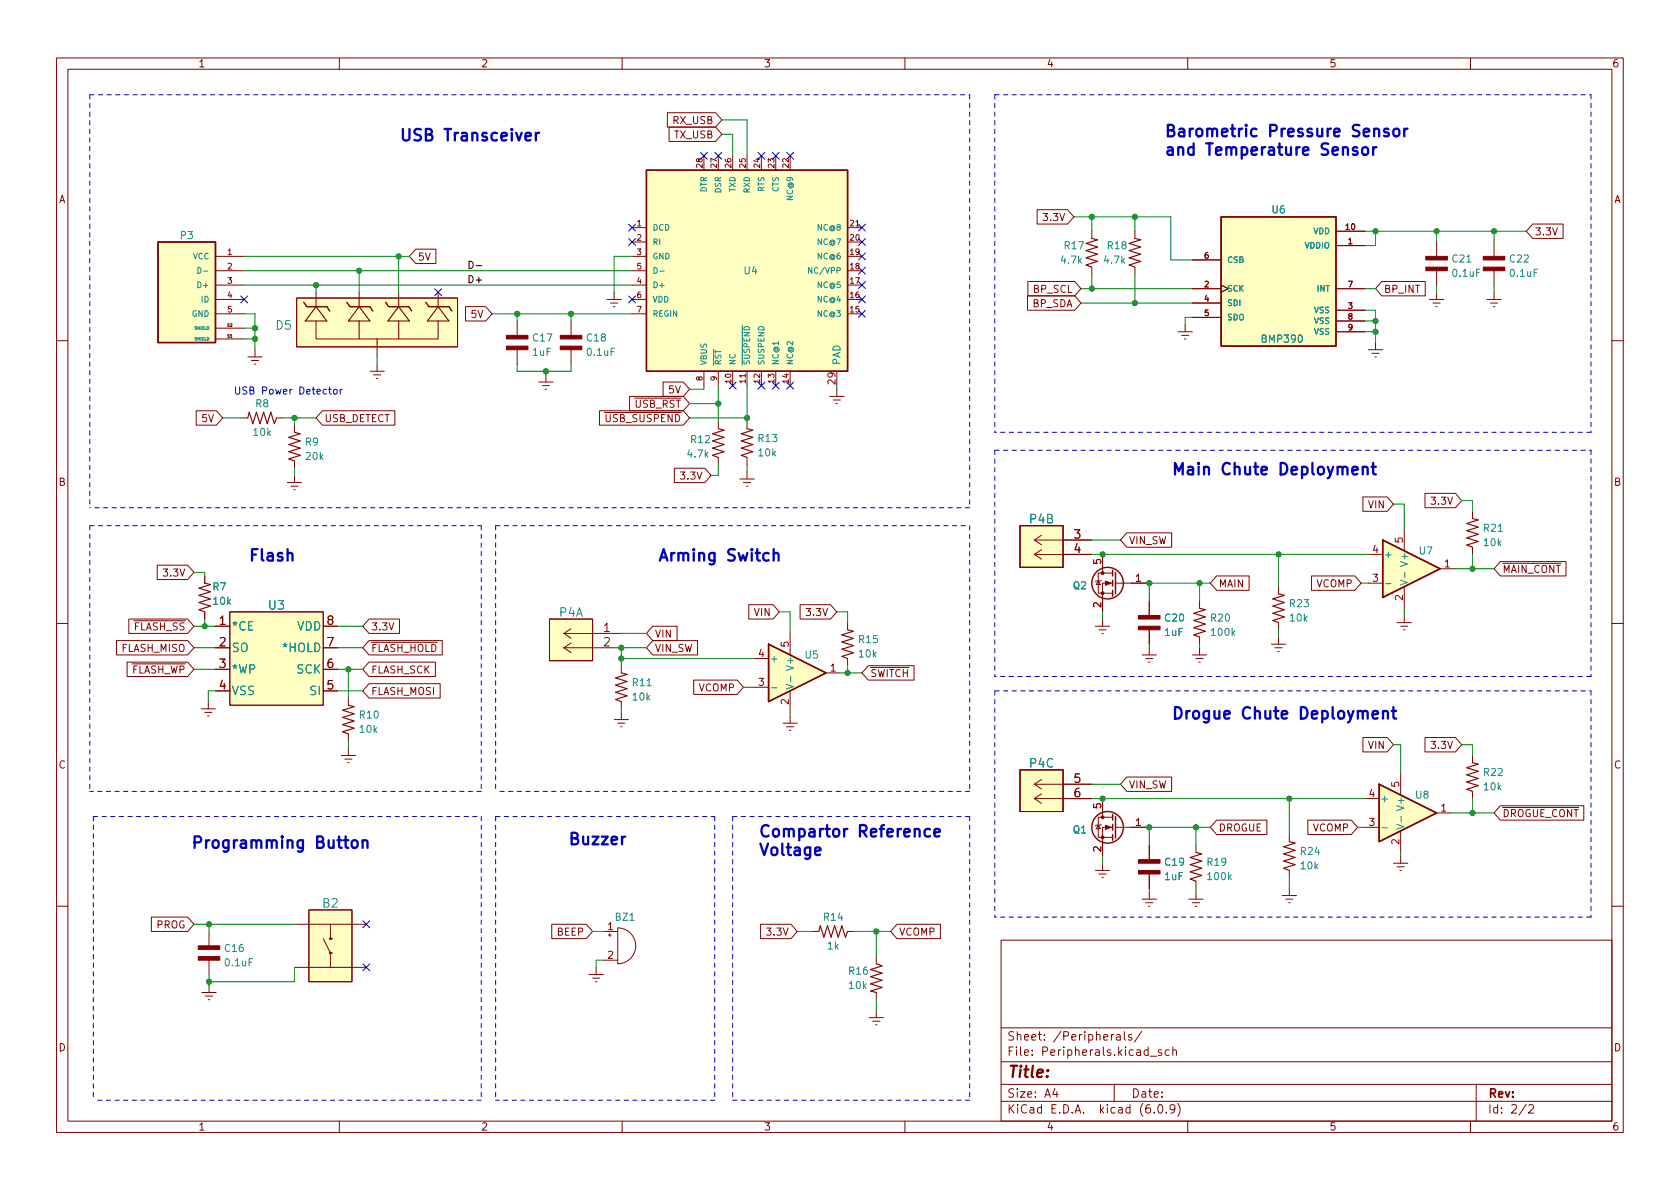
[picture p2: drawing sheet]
<svg xmlns="http://www.w3.org/2000/svg" width="297mm" height="210mm" viewBox="0 0 297 210" stroke-linecap="round" stroke-linejoin="round" font-family="sans-serif">
<g fill="none" stroke="#840000" stroke-width=".18">
<path d="M10 10.2h277v190.1h-277zM12 12.2h273v186.1h-273zM60 10.2v2M110 10.2v2M118 19.9h8.5l1.1 1.3-1.1 1.3h-8.5zM160 10.2v2M210 10.2v2M260 10.2v2M118.3 22.5h8.2l1.1 1.2-1.1 1.3h-8.2zM124.5 27.6v2.5M127 27.6v2.5M129.5 27.6v2.5"/>
<path d="M132.1 27.6v2.5M134.6 27.6v2.5M137.2 27.6v2.5M139.7 27.6v2.5M183.4 37.1h5.4l1.1 1.2-1.1 1.3h-5.4zM271 39.6h5.4v2.6h-5.4l-1.1-1.3zM38.1 53h5.1M38.1 55.5h5.1M38.1 50.4h5.1M38.1 47.9h5.1M38.1 45.3h5.1M38.1 59.9h5.1"/>
<path d="M38.1 58h5.1M52.5 52.7h28.4v8.6h-28.4zM55.9 56.8v3.1h10.8v3.2M55.9 51.7v2.5M63.5 51.7v2.5M63.5 56.8v3.1M70.5 51.7v2.5M70.5 56.8v3.1M73.5 44.1h3.6v2.5h-3.6l-1.1-1.3zM77.5 56.8v3.1h-10.8M77.5 51.7v2.5M82.3 54.2h3.6l1.1 1.3-1.1 1.3h-3.6z"/>
<path d="M91.4 56.8v2.5M101 56.8v2.5M107.3 53h2.6M107.9 53.6h1.3M108.5 54.2h.2M108.6 51.7v1.3M111.8 53h2.5M111.8 40.3h2.5M111.8 55.5h2.5M111.8 50.4h2.5M111.8 47.9h2.5M111.8 45.3h2.5"/>
<path d="M111.8 42.8h2.5M149.9 53h2.5M149.9 40.3h2.5M149.9 55.5h2.5M149.9 50.4h2.5M149.9 47.9h2.5M149.9 45.3h2.5M149.9 42.8h2.5M181.7 52.3h8.3l1.1 1.3-1.1 1.3h-8.3zM181.7 49.8h8.3l1.1 1.2-1.1 1.3h-8.3zM193 40.9v1.3M193 47.2v1.3"/>
<path d="M200.7 40.9v1.3M200.7 47.2v1.3M208.3 58.7h2.5M208.9 59.3h1.3M209.4 59.9h.3M209.5 57.4v1.3M210.8 53.6h5.1M210.8 51h5.1M210.8 56.1h5.1M210.8 46h5.1M215.9 50.4l1.3 .6-1.3 .7M236.2 43.4h5.1"/>
<path d="M236.2 40.9h5.1M236.2 51h5.1M236.2 54.9h5.1M236.2 56.8h5.1M236.2 58.7h5.1M244.3 49.8h7.7v2.5h-7.7l-1.1-1.3zM252.7 53h2.6M253.4 53.6h1.2M253.9 54.2h.2M254 42.8v2.5M254 47.9v2.5M254 51.7v1.3"/>
<path d="M262.9 53h2.5M263.5 53.6h1.3M264 54.2h.3M264.2 42.8v2.5M264.2 47.9v2.5M264.2 51.7v1.3M10 60.2h2M34.7 72.6h3.6l1.1 1.3-1.1 1.3h-3.6zM42.5 73.9h1.3M43.8 63.1h2.6M44.4 63.7h1.3M45 64.4h.2"/>
<path d="M45.1 61.8v1.3M48.9 73.9h1.3M52.1 75.2v1.2M57 72.6h12.8v2.6h-12.8l-1.1-1.3zM65.4 65.7h2.5M66 66.3h1.3M66.5 66.9h.3M66.7 64.4v1.3M91.4 61.8v2.6M95.2 67.6h2.6M95.9 68.2h1.3M96.4 68.8h.2"/>
<path d="M96.5 66.3v1.3M101 61.8v2.6M106 72.6h14.8l1.1 1.3-1.1 1.3h-14.8zM111.3 70.1h9.5l1.1 1.3-1.1 1.2h-9.5zM117.2 67.6h3.6l1.1 1.2-1.1 1.3h-3.6zM124.5 65.7v2.5M127 65.7v2.5M127 74.5v1.3M129.5 65.7v2.5M132.1 65.7v2.5M132.1 74.5v1.3M134.6 65.7v2.5"/>
<path d="M137.2 65.7v2.5M139.7 65.7v2.5M146.7 70.1h2.5M147.3 70.7h1.3M147.8 71.4h.3M148 68.8v1.3M241.9 61.8h2.6M242.6 62.5h1.2M243.1 63.1h.2M243.2 60.6v1.2M285 60.2h2M27.8 99.9h5.4l1.1 1.3-1.1 1.3h-5.4z"/>
<path d="M50.8 85.3h2.5M51.4 86h1.3M51.9 86.6h.3M52.1 81.5v1.3M52.1 84.1v1.2M119.2 82.8h5.4l1.1 1.3-1.1 1.2h-5.4zM127 80.9v1.3M130.8 84.7h2.5M131.4 85.3h1.3M132 86h.2M132.1 80.9v1.3M132.1 83.4v1.3"/>
<path d="M180.3 93h7.7v7.3h-7.7zM182.9 98h10.1M182.9 98l1.2 .9M182.9 95.5h10.1M182.9 95.5l1.2 .8M184.1 97.2l-1.2 .8M184.1 94.7l-1.2 .8M194.9 98v3.3M199.2 94.2h8v2.6h-8l-1.1-1.3zM241 87.9h4.3l1.1 1.2-1.1 1.3h-4.3zM241.9 98h2.6M248.3 93.6v3.8"/>
<path d="M252 87.2h5.3l1.1 1.3-1.1 1.3h-5.3zM260.3 90.4v1.3M260.3 96.8v1.2M265.3 99.3h11.6v2.5h-11.6l-1.1-1.2zM10 110.2h2M20.6 113.3h12.6l1.1 1.2-1.1 1.3h-12.6zM22.5 117.1h10.7l1.1 1.3-1.1 1.2h-10.7zM22.8 109.5h10.4l1.1 1.2-1.1 1.3h-10.4zM36.2 101.8v1.3M36.2 108.2v1.3M38.1 114.5h2.5M38.1 110.7h2.5"/>
<path d="M38.1 118.4h2.5M40.6 108.2h16.5v16.5h-16.5zM57.1 114.5h2.6M57.1 110.7h2.6M57.1 118.4h2.6M65.2 113.3h13v2.5h-13l-1.1-1.3zM65.2 117.1h11.8v2.5h-11.8l-1.1-1.2zM65.2 109.5h5.4v2.5h-5.4l-1.1-1.3zM97.2 109.5h7.6v7.3h-7.6zM99.7 114.5h10.2M99.7 114.5l1.3 .9M99.7 112h10.2"/>
<path d="M99.7 112l1.3 .8M101 113.7l-1.3 .8M101 111.2l-1.3 .8M109.9 117.7v1.3M115.4 113.3h7.9v2.5h-7.9l-1.1-1.3zM115.4 110.7h4.3v2.6h-4.3l-1.1-1.3zM132.4 106.9h4.3l1.1 1.3-1.1 1.3h-4.3zM133.3 116.5h2.6M139.7 112v3.8M141.5 106.9h5.3l1.2 1.3-1.2 1.3h-5.3zM146 119h2.6M149.9 110.1v1.3"/>
<path d="M149.9 116.5v1.2M153.5 117.7h8.1v2.6h-8.1l-1.1-1.3zM193.7 110.7h2.5M194.2 102.7l.4 .7h-.8zM194.3 111.4h1.3M194.7 102.6l-.1 .1h-.8l-.1 .2M194.8 112h.3M194.9 109.5v1.2M196.7 103.1h-1.8v5.1M196.7 101.3h-2.5v3.6h2.5M197.2 103.1h5.4M201.9 115.8h2.6"/>
<path d="M202.6 116.5h1.2M203.1 117.1h.2M203.2 106.3v2.5M203.2 111.4v2.5M203.2 114.5v1.3M210.8 115.8h2.6M211.5 116.5h1.2M212 117.1h.2M212.1 106.3v1.3M212.1 112.6v1.3M212.1 114.5v1.3M215.1 101.8h5.8v2.6h-5.8l-1.1-1.3z"/>
<path d="M224.8 113.9h2.5M225.4 114.5h1.3M225.9 115.2h.3M226.1 103.8v1.2M226.1 110.1v1.3M226.1 112.6v1.3M231.9 101.8h7.7l1.1 1.3-1.1 1.3h-7.7zM241.9 103.1h2.6M247 110.1h2.6M247.6 110.7h1.3M248.2 111.4h.2M248.3 103.8v3.8"/>
<path d="M248.3 108.8v1.3M254.6 100.6h2.6M285 110.2h2M35.6 125.3h2.5M36.2 126h1.3M36.7 126.6h.3M36.8 124.1v1.2M38.1 122.2h2.5M57.1 122.2h2.6M60.3 133.6h2.6M61 134.2h1.2M61.5 134.9h.2"/>
<path d="M61.6 123.4v1.3M61.6 129.8v1.3M61.6 132.3v1.3M65.2 120.9h12.6v2.5h-12.6l-1.1-1.2zM108.6 127.2h2.5M109.2 127.9h1.3M109.7 128.5h.3M109.9 124.1v1.2M109.9 126v1.2M122.7 120.3h7.6l1.1 1.2-1.1 1.3h-7.6zM133.3 121.5h2.6M138.4 127.9h2.6"/>
<path d="M139.1 128.5h1.2M139.6 129.2h.2M139.7 122.2v3.8M139.7 126.6v1.3M180.3 136.1h7.7v7.4h-7.7zM182.9 138.7h10.1M182.9 138.7l1.2 .8M184.1 137.8l-1.2 .9M199.2 137.4h8v2.5h-8l-1.1-1.2zM241 130.4h4.3l1.1 1.3-1.1 1.3h-4.3zM247.6 136.8v3.8M252 130.4h5.3l1.1 1.3-1.1 1.3h-5.3z"/>
<path d="M260.3 133.6v1.3M260.3 139.9v1.3M182.9 141.2h10.1M182.9 141.2l1.2 .9M184.1 140.4l-1.2 .8M193.7 153.9h2.5M194.2 145.9l.4 .7h-.8zM194.3 154.6h1.3M194.7 145.8l-.1 .1h-.8l-.1 .1M194.8 155.2h.3M194.9 141.2v3.3M194.9 152.6v1.3"/>
<path d="M196.7 146.3h-1.8v5.1M196.7 144.5h-2.5v3.6h2.5M197.2 146.3h5.4M201.9 159h2.6M202.6 159.6h1.2M203.2 149.5v2.5M203.2 154.6v2.5M203.2 157.7v1.3M210.2 159h2.5M210.8 159.6h1.3M211.5 149.5v1.2M211.5 155.8v1.3"/>
<path d="M211.5 157.7v1.3M215.1 145h8.9v2.6h-8.9l-1.1-1.3zM226.7 158.4h2.5M227.3 159h1.3M227.8 159.6h.3M228 147.6v1.2M228 153.9v1.3M228 157.1v1.3M231.2 145h7.7l1.1 1.3-1.1 1.3h-7.7zM241.3 146.3h2.5M241.3 141.2h2.5M246.4 152.6h2.5"/>
<path d="M247 153.3h1.3M247.5 153.9h.3M247.6 146.9v3.8M247.6 151.4v1.2M254 143.8h2.5M265.3 142.5h14.7v2.5h-14.7l-1.1-1.2zM10 160.2h2M26.8 162.2h6.4l1.1 1.2-1.1 1.3h-6.4zM35.7 175.5h2.5M36.3 176.1h1.3M36.8 176.8h.3M37 164.7v2.6"/>
<path d="M37 169.8v2.5M37 174.2v1.3M52.1 171.1h12.7M52.1 163.4h12.7M54.6 160.9h7.6v12.7h-7.6zM57.1 166l1.3 2.5v2.6M58.4 163.4v2.6M97.6 163.4h6.1l1.1 1.3-1.1 1.3h-6.1zM104.1 172.3h2.6M104.8 173h1.2M105.3 173.6h.2M105.4 171.1v1.2"/>
<path d="M106.7 164.7h2.5M106.7 169.8h2.5M107.6 165.3h.5M107.8 165.1v.5M109.2 164.1a3.2 3.2 0 0 1 3.2 3.2 3.2 3.2 0 0 1-3.2 3.1zM134.5 163.4h5.4l1.1 1.3-1.1 1.3h-5.4zM143.5 164.7h1.3M149.9 164.7h1.2M153.7 180h2.5M154.9 169.2v1.2M154.9 175.5v1.3M154.9 178.7v1.3"/>
<path d="M158.6 163.4h7.7v2.6h-7.7l-1.1-1.3zM177 166.3h108v32h-108zM203.1 160.3h.2M211.3 160.3h.3M285 160.2h2M60 198.3v2M110 198.3v2M154.3 180.6h1.3M154.8 181.2h.3M160 198.3v2M177 194.8h108M177 191.8h108"/>
<path d="M177 187.8h108M177 181.8h108M186.5 192.5l-.4 1h1M186.9 193v1M197 191.8v3M197.4 183h.6l.1 .9M198.1 183.3l-.5 .1a.29 .29 0 0 0-.2 .2 .29 .29 0 0 0 .2 .3h.5M198.8 182.4v1.3l.2 .2M200.1 183l-.4-.1-.2 .2 .1 .3 .5 .1v.4h-.6M201.9 182.4l-1.3 1.9M203.4 186.8h1.1M204.1 196.7v.1"/>
<path d="M204.9 195.4l.2-.1a.81 .81 0 0 1 .6 .7 .81 .81 0 0 1-.3 .8h-.2a.81 .81 0 0 1-.6-.6 .81 .81 0 0 1 .3-.8zM205.4 185.7l-.4-.1-.2 .2 .1 .3 .5 .1v.4h-.6M206.2 196.7v.1M206.7 185.7l-.4-.1-.3 .3v.4l.1 .3h.6M207.4 185.8l.2-.2 .3 .1 .1 .9M207.4 185.1v1.5M207.7 196l-.3 .3h-.3l-.2-.3 .1-.6 .4-.1 .2 .2a.99 .99 0 0 1-.3 1.3h-.3M208.2 195.1a1.72 1.72 0 0 1 0 2.3M210 198.3v2M260 198.3v2M261 191.8v6.5M269.9 195.3l-1.3 1.9"/>
<path d="M270.3 195.5l.6-.2 .2 .2 .1 .3-1 1h1"/>
</g>
<g fill="none" stroke="#840000" stroke-width=".25">
<path d="M114.3 30.1h35.6v35.6h-35.6zM215.9 38.3h20.3v22.9h-20.3zM27.9 42.8h10.2v17.8h-10.2zM53.7 53.5l.5 .7h3.6l.5 .8M61.3 53.5l.5 .7h3.6l.5 .8M68.2 53.5l.5 .7h3.6l.5 .8M75.3 53.5l.5 .7h3.6l.5 .8M244.5 95.5l10.1 5.1-10.1 5.1zM135.9 113.9l10.1 5.1-10.1 5.1zM196.7 100.8v1M196.7 102.6v1M196.7 104.4v1"/>
<path d="M197.2 101.2v3.8M243.8 138.7l10.2 5.1-10.2 5zM196.7 144v1M196.7 145.8v1M196.7 147.6v1M197.2 144.4v3.8M58.5 168.5h.1M58.5 166h.1"/>
<circle cx="195.8" cy="103.1" r="2.79"/>
<circle cx="195.8" cy="146.3" r="2.79"/>
<circle cx="58.4" cy="166" r=".13"/>
<circle cx="58.4" cy="168.5" r=".13"/>
</g>
<g fill="#840000" stroke="#840000" stroke-width=".18">
<path d="M195.5 145.9l1 .4-1 .4z"/>
<path d="M195.5 102.7l1 .4-1 .4z"/>
<path d="M201.3 110.7h3.8v.7h-3.8z"/>
<path d="M201.3 108.8h3.8v.7h-3.8z"/>
<path d="M252.1 47.2h3.8v.7h-3.8z"/>
<path d="M252.1 45.3h3.8v.7h-3.8z"/>
<path d="M262.3 47.2h3.8v.7h-3.8z"/>
<path d="M262.3 45.3h3.8v.7h-3.8z"/>
<path d="M89.5 61.2h3.8v.6h-3.8z"/>
<path d="M89.5 59.3h3.8v.6h-3.8z"/>
<path d="M99.1 61.2h3.8v.6h-3.8z"/>
<path d="M99.1 59.3h3.8v.6h-3.8z"/>
<path d="M201.3 153.9h3.8v.7h-3.8z"/>
<path d="M201.3 152h3.8v.6h-3.8z"/>
<path d="M35.1 169.2h3.8v.6h-3.8z"/>
<path d="M35.1 167.3h3.8v.6h-3.8z"/>
<circle cx="194.9" cy="148.1" r=".25"/>
<circle cx="194.9" cy="144.5" r=".25"/>
<circle cx="194.9" cy="104.9" r=".25"/>
<circle cx="194.9" cy="101.3" r=".25"/>
</g>
<g fill="none" stroke="#840000" stroke-width=".2">
<path d="M55.9 54.2l1.9 2.6h-3.8zM63.5 54.2l1.9 2.6h-3.8zM70.5 54.2l1.9 2.6h-3.8zM77.5 54.2l1.9 2.6h-3.8zM193 42.2l1.1 .2-2.1 .6 2.1 .7-2.1 .6 2.1 .7-2.1 .6 2.1 .6-2.1 .7 1 .3M200.7 42.2l1 .2-2.1 .6 2.1 .7-2.1 .6 2.1 .7-2.1 .6 2.1 .6-2.1 .7 1.1 .3M43.8 73.9l.3-1 .6 2 .6-2 .7 2 .6-2 .6 2 .7-2 .6 2 .4-1M52.1 76.4l1 .3-2 .6 2 .7-2 .6 2 .6-2 .7 2 .6-2 .6 1 .4M127 75.8l1 .3-2 .6 2 .6-2 .7 2 .6-2 .6 2 .7-2 .6 1 .4M132.1 75.8l1 .3-2 .6 2 .6-2 .7 2 .6-2 .6 2 .7-2 .6 1 .4M260.3 91.7l1.1 .2-2.1 .7 2.1 .6-2.1 .6 2.1 .7-2.1 .6 2.1 .7-2.1 .6 1 .4M36.2 103.1l1 .3-2 .6 2 .6-2 .7 2 .6-2 .6 2 .7-2 .6 1 .4"/>
<path d="M109.9 119l1 .2-2.1 .7 2.1 .6-2.1 .7 2.1 .6-2.1 .6 2.1 .7-2.1 .6 1.1 .4M149.9 111.4l1 .2-2.1 .7 2.1 .6-2.1 .6 2.1 .7-2.1 .6 2.1 .6-2.1 .7 1.1 .4M212.1 107.6l1 .2-2 .7 2 .6-2 .6 2 .7-2 .6 2 .6-2 .7 1 .3M226.1 105l1 .3-2.1 .6 2.1 .6-2.1 .7 2.1 .6-2.1 .7 2.1 .6-2.1 .6 1.1 .4M61.6 124.7l1 .3-2 .6 2 .6-2 .7 2 .6-2 .6 2 .7-2 .6 1 .4M260.3 134.9l1.1 .2-2.1 .7 2.1 .6-2.1 .6 2.1 .7-2.1 .6 2.1 .6-2.1 .7 1 .3M211.5 150.7l1 .3-2.1 .6 2.1 .7-2.1 .6 2.1 .6-2.1 .7 2.1 .6-2.1 .6 1.1 .4M228 148.8l1 .3-2.1 .6 2.1 .7-2.1 .6 2.1 .6-2.1 .7 2.1 .6-2.1 .6 1.1 .4M144.8 164.7l.2-1 .7 2 .6-2 .6 2 .7-2 .6 2 .6-2 .7 2 .4-1M154.9 170.4l1.1 .4-2.1 .6 2.1 .7-2.1 .6 2.1 .6-2.1 .7 2.1 .6-2.1 .7 1 .2"/>
</g>
<g fill="#ffffc2" stroke="#ffffc2" stroke-width=".18">
<path d="M135.9 113.9l10.1 5.1-10.1 5.1z"/>
<path d="M97.2 109.5h7.6v7.3h-7.6z"/>
<path d="M180.3 136.1h7.7v7.4h-7.7z"/>
<path d="M215.9 38.3h20.3v22.9h-20.3z"/>
<path d="M40.6 108.2h16.5v16.5h-16.5z"/>
<path d="M114.3 30.1h35.6v35.6h-35.6z"/>
<path d="M244.5 95.5l10.1 5.1-10.1 5.1z"/>
<path d="M180.3 93h7.7v7.3h-7.7z"/>
<path d="M243.8 138.7l10.2 5.1-10.2 5z"/>
<path d="M54.6 160.9h7.6v12.7h-7.6z"/>
<path d="M27.9 42.8h10.2v17.8h-10.2z"/>
<path d="M52.5 52.7h28.4v8.6h-28.4z"/>
</g>
<g fill="none" stroke="#008484" stroke-width=".18">
<path d="M35 47.3a.51 .51 0 0 1 .6 .5 .51 .51 0 0 1-.6 .5zM36 47.9h.8M115.6 47.3a.51 .51 0 0 1 .6 .5 .51 .51 0 0 1-.6 .5zM116.7 47.9h.7M143.5 47.3v1l-.5-1v1M139.8 119.6v1M245 103.2h.9M247.6 102.6l1.3 .4-1.3 .4M248.4 101.2v1M136.4 121.6h1M139 121l1.3 .4-1.3 .4M244.3 146.4h1"/>
<path d="M247 145.8l1.2 .4-1.2 .4M247.7 144.4v.9"/>
</g>
<path d="M82.9 46.2a.64 .64 0 0 1 .8 .6 .64 .64 0 0 1-.8 .7zM84.2 47h1" fill="none" stroke="#000" stroke-width=".18"/>
<g fill="none" stroke="#0000c2" stroke-width=".41">
<path d="M94.7 23.5v1.3M95.3 23.5a.52 .52 0 0 0-.6 .4M240 26.1l-.5-.1-.3 .3 .1 .3 .7 .2 .1 .2-.1 .3-.2 .1-.6-.1M241 26.1a.55 .55 0 0 1 .9 .3v.6a.55 .55 0 0 1-.5 .4 .55 .55 0 0 1-.6-.4v-.6zM242.8 26v1.4M243.4 26a.52 .52 0 0 0-.6 .4M245.5 22.9l-.5-.1-.3 .2 .1 .3 .7 .2 .1 .2-.1 .3-.2 .1-.6-.1M246.5 22.9a.55 .55 0 0 1 .5-.2 .55 .55 0 0 1 .4 .4v.6a.55 .55 0 0 1-.5 .4 .55 .55 0 0 1-.5-.4zM248.3 22.8v1.3M248.9 22.8a.52 .52 0 0 0-.6 .3M136.8 98a.5 .5 0 0 1 .9 .1v1M240.9 82.7a.5 .5 0 0 1 .9 .1v1.1"/>
<path d="M240.9 82.5v1.4M242.5 82.5h.8M242.8 81.9v1.7l.1 .2 .4 .1M242.7 126.4l1-.2-.1-.4-.6-.1-.3 .3 .1 1 .2 .1 .6-.1M244.5 125.9a.5 .5 0 0 1 .9 .1v1.1M244.5 125.7v1.4M246.1 125.7h.7M246.4 125v1.8l.1 .2 .3 .1M62.3 148.8a.55 .55 0 0 1 .5-.2 .55 .55 0 0 1 .4 .4v.5a.55 .55 0 0 1-.5 .5 .55 .55 0 0 1-.5-.5zM64.1 148.8a.5 .5 0 0 1 .9 .1v1M64.1 148.6v1.3M110.6 147.9a.52 .52 0 0 0-.6 .4"/>
<path d="M164.4 146.7l-.5-.1-.4 .4v.5l.2 .3 .2 .1 .5-.1M165.2 147.3l1-.2-.1-.4-.6-.1-.3 .3 .1 .9 .2 .1 .6-.1"/>
</g>
<path d="M58.1 68.8h.5M58.3 68.4v1.1l.3 .2M59.1 68.9l.3-.1 .2 .3v.3l-.2 .3-.3-.1-.2-.2zM60.2 68.8v.9M60.5 68.8l-.3 .3" fill="none" stroke="#0000c2" stroke-width=".18"/>
<g fill="none" stroke="#0000c2" stroke-width=".18" stroke-dasharray=".8 .8">
<path d="M15.9 16.8v73M15.9 16.8h155.5M171.4 16.8v73M175.9 16.8h105.4M175.9 16.8v59.6M281.3 16.8v59.6M175.9 79.6v40M175.9 79.6h105.4M281.3 79.6v40M281.3 76.4h-105.4M15.9 93v46.9M15.9 93h69.2"/>
<path d="M85.1 93v46.9M87.6 93h83.8M87.6 93v46.9M171.4 93v46.9M171.4 89.8h-155.5M281.3 119.6h-105.4M85.1 139.9h-69.2M171.4 139.9h-83.8M175.9 122.2h105.4M175.9 122.2v40M281.3 122.2v40M16.5 144.4v50.2"/>
<path d="M16.5 144.4h68.6M85.1 144.4v50.2M87.6 144.4h38.8M87.6 144.4v50.2M126.4 144.4v50.2M129.5 144.4h41.9M129.5 144.4v50.2M171.4 144.4v50.2M281.3 162.2h-105.4M85.1 194.6h-68.6M126.4 194.6h-38.8M171.4 194.6h-41.9"/>
</g>
<g fill="none" stroke="#008400" stroke-width=".18">
<path d="M127.6 21.2h4.5v6.4M127.6 23.7h1.9v3.9M189.9 38.3h17.1v7.7h3.8M193 38.3v2.6M200.7 38.3v2.6M43.2 55.5h1.9v6.3M43.2 45.3h29.2M43.2 50.4h68.6M43.2 47.9h68.6M43.2 58h1.9M43.2 59.9h1.9M55.9 50.4v1.3"/>
<path d="M63.5 47.9v3.8M70.5 45.3v6.4M87 55.5h24.8M91.4 55.5v1.3M101 55.5v1.3M111.8 45.3h-3.2v6.4M191.1 51h19.7M191.1 53.6h19.7M193 48.5v2.5M200.7 48.5v5.1M210.8 56.1h-1.3v1.3M241.3 56.8h1.9"/>
<path d="M241.3 54.9h1.9v5.7M241.3 58.7h1.9M241.3 51h1.9M241.3 40.9h28.6M243.2 40.9v2.5h-1.9M254 40.9v1.9M254 50.4v1.3M264.2 40.9v1.9M264.2 50.4v1.3M39.4 73.9h3.1M50.2 73.9h5.7M52.1 73.9v1.3"/>
<path d="M66.7 63.1v1.3M91.4 64.4v1.3h9.6v-1.3M96.5 65.7v.6M121.9 73.9h10.2M121.9 71.4h5.1M124.5 68.2v.6h-2.6M127 68.2v6.3M132.1 68.2v6.3M148 68.2v.6M52.1 82.8v1.3M127 82.2v1.9h-1.3M132.1 82.2v1.2"/>
<path d="M193 95.5h5.1M193 98h48.9M226.1 98v5.8M246.4 89.1h1.9v4.5M258.4 88.5h1.9v1.9M260.3 98v2.6M34.3 114.5h3.8M34.3 101.2h1.9v.6M34.3 110.7h3.8M34.3 118.4h3.8M36.2 109.5v1.2M59.7 114.5h4.4"/>
<path d="M59.7 110.7h4.4M59.7 118.4h4.4M61.6 118.4v5M109.9 116.5h23.4M109.9 112h4.4M114.3 114.5h-4.4v3.2M137.8 108.2h1.9v3.8M148 108.2h1.9v1.9M148.6 119h3.8M149.9 117.7v1.3M194.9 108.2v1.3M202.6 103.1h11.4"/>
<path d="M203.2 103.1v3.2M203.2 113.9v.6M212.1 103.1v3.2M212.1 113.9v.6M226.1 111.4v1.2M240.7 103.1h1.2M248.3 107.6v1.2M257.2 100.6h7M38.1 122.2h-1.3v1.9M59.7 122.2h4.4M61.6 131.1v1.2M109.9 125.3v.7"/>
<path d="M131.4 121.5h1.9M139.7 126v.6M193 138.7h5.1M246.4 131.7h1.2v5.1M258.4 131.7h1.9v1.9M193 141.2h48.3M194.9 151.4v1.2M202.6 146.3h11.4M203.2 146.3v3.2M203.2 157.1v.6M211.5 146.3v3.2M211.5 157.1v.6"/>
<path d="M228 141.2v6.4M228 155.2v1.9M240 146.3h1.3M247.6 150.7v.7M256.5 143.8h7.7M260.3 141.2v2.6M34.3 163.4h17.8M37 163.4v1.3M37 172.3v1.9M52.1 171.1v2.5h-15.1M104.8 164.7h1.9M106.7 169.8h-1.3v1.3"/>
<path d="M141 164.7h2.5M151.1 164.7h6.4M154.9 164.7v4.5M154.9 176.8v1.9"/>
</g>
<g fill="none" stroke="#000084" stroke-width=".18">
<path d="M111.2 39.6l1.2 1.3M112.4 39.6l-1.2 1.3M123.9 26.9l1.2 1.3M125.1 26.9l-1.2 1.3M126.4 26.9l1.2 1.3M127.6 26.9l-1.2 1.3M134 26.9l1.2 1.3M135.2 26.9l-1.2 1.3M136.6 26.9l1.2 1.3M137.8 26.9l-1.2 1.3M139.1 26.9l1.2 1.3M140.3 26.9l-1.2 1.3"/>
<path d="M151.8 39.6l1.2 1.3M153 39.6l-1.2 1.3M42.6 52.3l1.2 1.3M43.8 52.3l-1.2 1.3M76.9 51.1l1.2 1.2M78.1 51.1l-1.2 1.2M111.2 42.2l1.2 1.2M111.2 52.3l1.2 1.3M112.4 42.2l-1.2 1.2M112.4 52.3l-1.2 1.3M151.8 42.2l1.2 1.2M151.8 52.3l1.2 1.3"/>
<path d="M151.8 54.9l1.2 1.2M151.8 49.8l1.2 1.2M151.8 47.3l1.2 1.2M151.8 44.7l1.2 1.2M153 42.2l-1.2 1.2M153 52.3l-1.2 1.3M153 54.9l-1.2 1.2M153 49.8l-1.2 1.2M153 47.3l-1.2 1.2M153 44.7l-1.2 1.2M128.9 67.6l1.2 1.2M130.1 67.6l-1.2 1.2"/>
<path d="M134 67.6l1.2 1.2M135.2 67.6l-1.2 1.2M136.6 67.6l1.2 1.2M137.8 67.6l-1.2 1.2M139.1 67.6l1.2 1.2M140.3 67.6l-1.2 1.2M64.2 162.8l1.2 1.3M64.2 170.5l1.2 1.2M65.4 162.8l-1.2 1.3M65.4 170.5l-1.2 1.2"/>
</g>
<g fill="#008400" stroke="#008400" stroke-width=".18">
<circle cx="193" cy="38.3" r=".46"/>
<circle cx="200.7" cy="53.6" r=".46"/>
<circle cx="132.1" cy="73.9" r=".46"/>
<circle cx="193" cy="51" r=".46"/>
<circle cx="200.7" cy="38.3" r=".46"/>
<circle cx="243.2" cy="58.7" r=".46"/>
<circle cx="243.2" cy="40.9" r=".46"/>
<circle cx="254" cy="40.9" r=".46"/>
<circle cx="264.2" cy="40.9" r=".46"/>
<circle cx="243.2" cy="56.8" r=".46"/>
<circle cx="149.9" cy="119" r=".46"/>
<circle cx="194.9" cy="98" r=".46"/>
<circle cx="203.2" cy="103.1" r=".46"/>
<circle cx="212.1" cy="103.1" r=".46"/>
<circle cx="226.1" cy="98" r=".46"/>
<circle cx="194.9" cy="141.2" r=".46"/>
<circle cx="203.2" cy="146.3" r=".46"/>
<circle cx="211.5" cy="146.3" r=".46"/>
<circle cx="228" cy="141.2" r=".46"/>
<circle cx="260.3" cy="143.8" r=".46"/>
<circle cx="260.3" cy="100.6" r=".46"/>
<circle cx="70.5" cy="45.3" r=".46"/>
<circle cx="55.9" cy="50.4" r=".46"/>
<circle cx="63.5" cy="47.9" r=".46"/>
<circle cx="45.1" cy="59.9" r=".46"/>
<circle cx="36.2" cy="110.7" r=".46"/>
<circle cx="45.1" cy="58" r=".46"/>
<circle cx="52.1" cy="73.9" r=".46"/>
<circle cx="61.6" cy="118.4" r=".46"/>
<circle cx="101" cy="55.5" r=".46"/>
<circle cx="91.4" cy="55.5" r=".46"/>
<circle cx="96.5" cy="65.7" r=".46"/>
<circle cx="127" cy="71.4" r=".46"/>
<circle cx="154.9" cy="164.7" r=".46"/>
<circle cx="109.9" cy="116.5" r=".46"/>
<circle cx="109.9" cy="114.5" r=".46"/>
<circle cx="37" cy="173.6" r=".46"/>
<circle cx="37" cy="163.4" r=".46"/>
</g>
<g font-size="2.8" fill="#0000c2">
<text x="70.5" y="24.9">USB Transceiver</text>
<text x="205.7" y="24.2">Barometric Pressure Sensor</text>
<text x="205.7" y="27.5">and Temperature Sensor</text>
<text x="207" y="84">Main Chute Deployment</text>
<text x="43.8" y="99.2">Flash</text>
<text x="116.2" y="99.2">Arming Switch</text>
<text x="207" y="127.2">Drogue Chute Deployment</text>
<text x="100.3" y="149.4">Buzzer</text>
<text x="134" y="148">Compartor Reference</text>
<text x="33.7" y="150">Programming Button</text>
<text x="134" y="151.3">Voltage</text>
</g>
<text font-size="2.8" fill="#840000" x="178" y="190.6">Title:</text>
<g font-size="2.1" fill="#008484">
<text x="48.8" y="58.3">D5</text>
<text x="182.1" y="92.6">P4B</text>
<text x="47.5" y="107.8">U3</text>
<text x="40.9" y="111.5">*CE</text>
<text x="52.5" y="111.5">VDD</text>
<text x="98.9" y="109.1">P4A</text>
<text x="40.9" y="115.3">SO</text>
<text x="40.9" y="119.1">*WP</text>
<text x="50.2" y="115.3">*HOLD</text>
<text x="52.5" y="119.1">SCK</text>
<text x="40.9" y="122.9">VSS</text>
<text x="54.9" y="122.9">SI</text>
<text x="182.1" y="135.7">P4C</text>
<text x="57.1" y="160.5">B2</text>
</g>
<g font-size="2.1" fill="#840000">
<text x="189.9" y="95.2">3</text>
<text x="189.9" y="97.8">4</text>
<text x="38.8" y="110.5">1</text>
<text x="57.8" y="110.5">8</text>
<text x="106.7" y="111.8">1</text>
<text x="38.8" y="114.3">2</text>
<text x="38.8" y="118.1">3</text>
<text x="57.8" y="118.1">6</text>
<text x="57.8" y="114.3">7</text>
<text x="106.7" y="114.3">2</text>
<text x="38.8" y="121.9">4</text>
<text x="57.8" y="121.9">5</text>
<text x="189.9" y="138.4">5</text>
<text x="189.9" y="141">6</text>
<text x="178" y="184">Sheet: /Peripherals/</text>
<text x="178" y="186.7">File: Peripherals.kicad_sch</text>
<text x="178" y="196.9">KiCad E.D.A. kicad (6.0.9)</text>
<text x="178" y="194.1">Size: A4</text>
<text x="200" y="194.1">Date:</text>
<text x="263" y="194.1">Rev:</text>
<text x="263" y="196.9">Id: 2/2</text>
</g>
<g font-size="1.8" fill="#840000">
<text x="35" y="11.9">1</text>
<text x="85" y="11.9">2</text>
<text x="135" y="11.9">3</text>
<text x="185" y="11.9">4</text>
<text x="235" y="11.9">5</text>
<text x="285" y="11.9">6</text>
<text x="119" y="21.9">RX_USB</text>
<text x="119.2" y="24.5">TX_USB</text>
<text x="10.3" y="35.9">A</text>
<text x="285.3" y="35.9">A</text>
<text x="184.8" y="39.1">3.3V</text>
<text x="271.3" y="41.6">3.3V</text>
<text x="73.8" y="46.1">5V</text>
<text x="182.7" y="51.8">BP_SCL</text>
<text x="244.6" y="51.8">BP_INT</text>
<text x="83.4" y="56.2">5V</text>
<text x="182.5" y="54.3">BP_SDA</text>
<text x="118.3" y="69.6">5V</text>
<text x="147.7" y="67.9" transform="rotate(-90 147.7 67.9)">29</text>
<text x="35.8" y="74.6">5V</text>
<text x="57.3" y="74.6">USB_DETECT</text>
<text x="105.8" y="74.6">~{USB_SUSPEND}</text>
<text x="110.9" y="72.1">~{USB_RST}</text>
<text x="10.3" y="85.9">B</text>
<text x="120.7" y="84.8">3.3V</text>
<text x="242" y="89.9">VIN</text>
<text x="253.4" y="89.2">3.3V</text>
<text x="285.3" y="85.9">B</text>
<text x="248" y="96" transform="rotate(-90 248 96)">5</text>
<text x="29.2" y="101.9">3.3V</text>
<text x="194.7" y="99.8" transform="rotate(-90 194.7 99.8)">5</text>
<text x="199.5" y="96.2">VIN_SW</text>
<text x="242.7" y="97.8">4</text>
<text x="255.4" y="100.3">1</text>
<text x="265.6" y="101.3">~{MAIN_CONT}</text>
<text x="194.7" y="107.4" transform="rotate(-90 194.7 107.4)">2</text>
<text x="200.8" y="102.9">1</text>
<text x="215.4" y="103.8">MAIN</text>
<text x="232.8" y="103.8">VCOMP</text>
<text x="242.7" y="102.9">3</text>
<text x="248" y="106.2" transform="rotate(-90 248 106.2)">2</text>
<text x="22.2" y="111.5">~{FLASH_SS}</text>
<text x="65.6" y="111.5">3.3V</text>
<text x="115.7" y="112.7">VIN</text>
<text x="133.4" y="108.9">VIN</text>
<text x="142.9" y="108.9">3.3V</text>
<text x="21.5" y="115.3">FLASH_MISO</text>
<text x="21.8" y="119.1">~{FLASH_WP}</text>
<text x="65.6" y="115.3">~{FLASH_HOLD}</text>
<text x="65.6" y="119.1">FLASH_SCK</text>
<text x="115.7" y="115.3">VIN_SW</text>
<text x="134.1" y="116.2">4</text>
<text x="139.4" y="114.4" transform="rotate(-90 139.4 114.4)">5</text>
<text x="146.8" y="118.7">1</text>
<text x="153.8" y="119.7">~{SWITCH}</text>
<text x="65.6" y="122.9">FLASH_MOSI</text>
<text x="123.5" y="122.3">VCOMP</text>
<text x="134.1" y="121.3">3</text>
<text x="139.4" y="124.6" transform="rotate(-90 139.4 124.6)">2</text>
<text x="10.3" y="135.9">C</text>
<text x="242" y="132.4">VIN</text>
<text x="253.4" y="132.4">3.3V</text>
<text x="285.3" y="135.9">C</text>
<text x="194.7" y="143" transform="rotate(-90 194.7 143)">5</text>
<text x="199.5" y="139.4">VIN_SW</text>
<text x="242.1" y="141">4</text>
<text x="247.4" y="139.2" transform="rotate(-90 247.4 139.2)">5</text>
<text x="254.8" y="143.5">1</text>
<text x="200.8" y="146">1</text>
<text x="215.4" y="147">DROGUE</text>
<text x="232.1" y="147">VCOMP</text>
<text x="242.1" y="146">3</text>
<text x="247.4" y="149.3" transform="rotate(-90 247.4 149.3)">2</text>
<text x="265.6" y="144.5">~{DROGUE_CONT}</text>
<text x="194.7" y="150.6" transform="rotate(-90 194.7 150.6)">2</text>
<text x="27.7" y="164.2">PROG</text>
<text x="98.5" y="165.4">BEEP</text>
<text x="107.5" y="164.5">1</text>
<text x="135.9" y="165.4">3.3V</text>
<text x="158.9" y="165.4">VCOMP</text>
<text x="107.5" y="169.5">2</text>
<text x="10.3" y="185.9">D</text>
<text x="285.3" y="185.9">D</text>
<text x="35" y="199.9">1</text>
<text x="85" y="199.9">2</text>
<text x="135" y="199.9">3</text>
<text x="185" y="199.9">4</text>
<text x="235" y="199.9">5</text>
<text x="285" y="199.9">6</text>
</g>
<g font-size="1.8" fill="#008484">
<text x="224.9" y="37.7">U6</text>
<text x="31.9" y="42.3">P3</text>
<text x="187.7" y="46.6">4.7k</text>
<text x="188.3" y="44.1">R17</text>
<text x="195.3" y="46.6">4.7k</text>
<text x="195.9" y="44.1">R18</text>
<text x="256.8" y="46.4">C21</text>
<text x="267" y="46.4">C22</text>
<text x="131.6" y="48.5">U4</text>
<text x="256.9" y="48.9">0.1uF</text>
<text x="267.1" y="48.9">0.1uF</text>
<text x="94.2" y="62.9">1uF</text>
<text x="94.3" y="60.4">C17</text>
<text x="103.8" y="60.4">C18</text>
<text x="103.9" y="62.9">0.1uF</text>
<text x="148.6" y="64.6" transform="rotate(-90 148.6 64.6)">PAD</text>
<text x="223.3" y="60.6">BMP390</text>
<text x="44.9" y="77.1">10k</text>
<text x="45.2" y="72">R8</text>
<text x="54" y="78.8">R9</text>
<text x="54.2" y="81.3">20k</text>
<text x="121.7" y="80.9">4.7k</text>
<text x="122.2" y="78.4">R12</text>
<text x="134.1" y="78.2">R13</text>
<text x="134.2" y="80.7">10k</text>
<text x="262.4" y="94">R21</text>
<text x="244.6" y="98.7">+</text>
<text x="248.9" y="99.7" transform="rotate(-90 248.9 99.7)">V+</text>
<text x="251" y="98">U7</text>
<text x="262.4" y="96.6">10k</text>
<text x="37.7" y="104.4">R7</text>
<text x="37.8" y="106.9">10k</text>
<text x="189.7" y="104.2">Q2</text>
<text x="228.1" y="107.4">R23</text>
<text x="151.9" y="113.7">R15</text>
<text x="206" y="112.4">1uF</text>
<text x="206" y="109.9">C20</text>
<text x="214.1" y="109.9">R20</text>
<text x="214.3" y="112.4">100k</text>
<text x="228.1" y="109.9">10k</text>
<text x="136" y="117.1">+</text>
<text x="140.3" y="118.2" transform="rotate(-90 140.3 118.2)">V+</text>
<text x="142.4" y="116.5">U5</text>
<text x="151.9" y="116.3">10k</text>
<text x="111.9" y="121.3">R11</text>
<text x="111.9" y="123.9">10k</text>
<text x="63.6" y="127">R10</text>
<text x="63.7" y="129.6">10k</text>
<text x="262.4" y="137.2">R22</text>
<text x="244" y="141.9">+</text>
<text x="248.3" y="142.9" transform="rotate(-90 248.3 142.9)">V+</text>
<text x="250.3" y="141.2">U8</text>
<text x="262.4" y="139.7">10k</text>
<text x="189.7" y="147.4">Q1</text>
<text x="206" y="155.6">1uF</text>
<text x="206" y="153.1">C19</text>
<text x="213.5" y="153.1">R19</text>
<text x="213.6" y="155.6">100k</text>
<text x="230" y="151.2">R24</text>
<text x="230" y="153.7">10k</text>
<text x="108.8" y="162.8">BZ1</text>
<text x="145.7" y="162.8">R14</text>
<text x="146.3" y="167.9">1k</text>
<text x="39.8" y="168.3">C16</text>
<text x="39.9" y="170.9">0.1uF</text>
<text x="150.2" y="172.3">R16</text>
<text x="150.2" y="174.9">10k</text>
</g>
<text font-size="1.8" x="82.5" y="50.1">D+</text>
<text font-size="1.8" fill="#0000c2" x="41.3" y="69.7">USB Power Detector</text>
<g font-size="1.4" fill="#840000">
<text x="124.2" y="29.6" transform="rotate(-90 124.2 29.6)">28</text>
<text x="126.7" y="29.6" transform="rotate(-90 126.7 29.6)">27</text>
<text x="129.3" y="29.6" transform="rotate(-90 129.3 29.6)">26</text>
<text x="131.8" y="29.6" transform="rotate(-90 131.8 29.6)">25</text>
<text x="134.4" y="29.6" transform="rotate(-90 134.4 29.6)">24</text>
<text x="136.9" y="29.6" transform="rotate(-90 136.9 29.6)">23</text>
<text x="139.4" y="29.6" transform="rotate(-90 139.4 29.6)">22</text>
<text x="112.6" y="40">1</text>
<text x="150.3" y="40">21</text>
<text x="238" y="40.6">10</text>
<text x="40.2" y="45.1">1</text>
<text x="40.2" y="47.6">2</text>
<text x="112.6" y="42.5">2</text>
<text x="112.6" y="45.1">3</text>
<text x="112.6" y="47.6">5</text>
<text x="150.3" y="47.6">18</text>
<text x="150.3" y="45.1">19</text>
<text x="150.3" y="42.5">20</text>
<text x="213" y="45.7">6</text>
<text x="238.4" y="43.2">1</text>
<text x="40.2" y="50.2">3</text>
<text x="40.2" y="52.7">4</text>
<text x="112.6" y="50.2">4</text>
<text x="112.6" y="52.7">6</text>
<text x="150.3" y="52.7">16</text>
<text x="150.3" y="50.2">17</text>
<text x="213" y="50.8">2</text>
<text x="213" y="53.3">4</text>
<text x="238.4" y="50.8">7</text>
<text x="40.2" y="55.2">5</text>
<text x="112.6" y="55.2">7</text>
<text x="150.3" y="55.2">15</text>
<text x="213" y="55.9">5</text>
<text x="238.4" y="54.6">3</text>
<text x="238.4" y="56.5">8</text>
<text x="238.4" y="58.4">9</text>
<text x="124.2" y="67.3" transform="rotate(-90 124.2 67.3)">8</text>
<text x="126.7" y="67.3" transform="rotate(-90 126.7 67.3)">9</text>
<text x="129.3" y="67.7" transform="rotate(-90 129.3 67.7)">10</text>
<text x="131.8" y="67.7" transform="rotate(-90 131.8 67.7)">11</text>
<text x="134.4" y="67.7" transform="rotate(-90 134.4 67.7)">12</text>
<text x="136.9" y="67.7" transform="rotate(-90 136.9 67.7)">13</text>
<text x="139.4" y="67.7" transform="rotate(-90 139.4 67.7)">14</text>
</g>
<g font-size="1.4" fill="#008484">
<text x="125" y="34" transform="rotate(-90 125 34)">DTR</text>
<text x="127.5" y="34.1" transform="rotate(-90 127.5 34.1)">DSR</text>
<text x="130" y="33.9" transform="rotate(-90 130 33.9)">TXD</text>
<text x="132.6" y="34.1" transform="rotate(-90 132.6 34.1)">RXD</text>
<text x="135.1" y="33.9" transform="rotate(-90 135.1 33.9)">RTS</text>
<text x="137.7" y="33.9" transform="rotate(-90 137.7 33.9)">CTS</text>
<text x="140.2" y="35.3" transform="rotate(-90 140.2 35.3)">NC@9</text>
<text x="115.3" y="40.8">DCD</text>
<text x="144.6" y="40.8">NC@8</text>
<text x="232.2" y="41.4">VDD</text>
<text x="34.1" y="45.8">VCC</text>
<text x="115.3" y="43.3">RI</text>
<text x="115.3" y="45.8">GND</text>
<text x="144.6" y="45.8">NC@6</text>
<text x="144.6" y="43.3">NC@7</text>
<text x="216.9" y="46.5">CSB</text>
<text x="230.7" y="43.9">VDDIO</text>
<text x="35.2" y="50.9">D+</text>
<text x="35.7" y="53.5">ID</text>
<text x="115.3" y="50.9">D+</text>
<text x="115.3" y="53.5">VDD</text>
<text x="143.6" y="48.4">NC/VPP</text>
<text x="144.6" y="53.5">NC@4</text>
<text x="144.6" y="50.9">NC@5</text>
<text x="216.9" y="51.6">SCK</text>
<text x="232.9" y="51.6">INT</text>
<text x="33.9" y="56">GND</text>
<text x="115.3" y="56">REGIN</text>
<text x="144.6" y="56">NC@3</text>
<text x="216.9" y="54.1">SDI</text>
<text x="216.9" y="56.6">SDO</text>
<text x="232.4" y="55.4">VSS</text>
<text x="232.4" y="57.3">VSS</text>
<text x="232.4" y="59.2">VSS</text>
<text x="125" y="64.6" transform="rotate(-90 125 64.6)">VBUS</text>
<text x="127.5" y="64.6" transform="rotate(-90 127.5 64.6)">~{RST}</text>
<text x="130" y="64.6" transform="rotate(-90 130 64.6)">NC</text>
<text x="132.6" y="64.6" transform="rotate(-90 132.6 64.6)">~{SUSPEND}</text>
<text x="135.1" y="64.6" transform="rotate(-90 135.1 64.6)">SUSPEND</text>
<text x="137.7" y="64.6" transform="rotate(-90 137.7 64.6)">NC@1</text>
<text x="140.2" y="64.6" transform="rotate(-90 140.2 64.6)">NC@2</text>
</g>
<g font-size=".7" fill="#008484">
<text x="34.5" y="58.3">SHIELD</text>
<text x="34.5" y="60.2">SHIELD</text>
</g>
<g font-size=".7" fill="#840000">
<text x="40.2" y="59.7">S1</text>
<text x="40.2" y="57.8">S2</text>
</g>
</svg>
